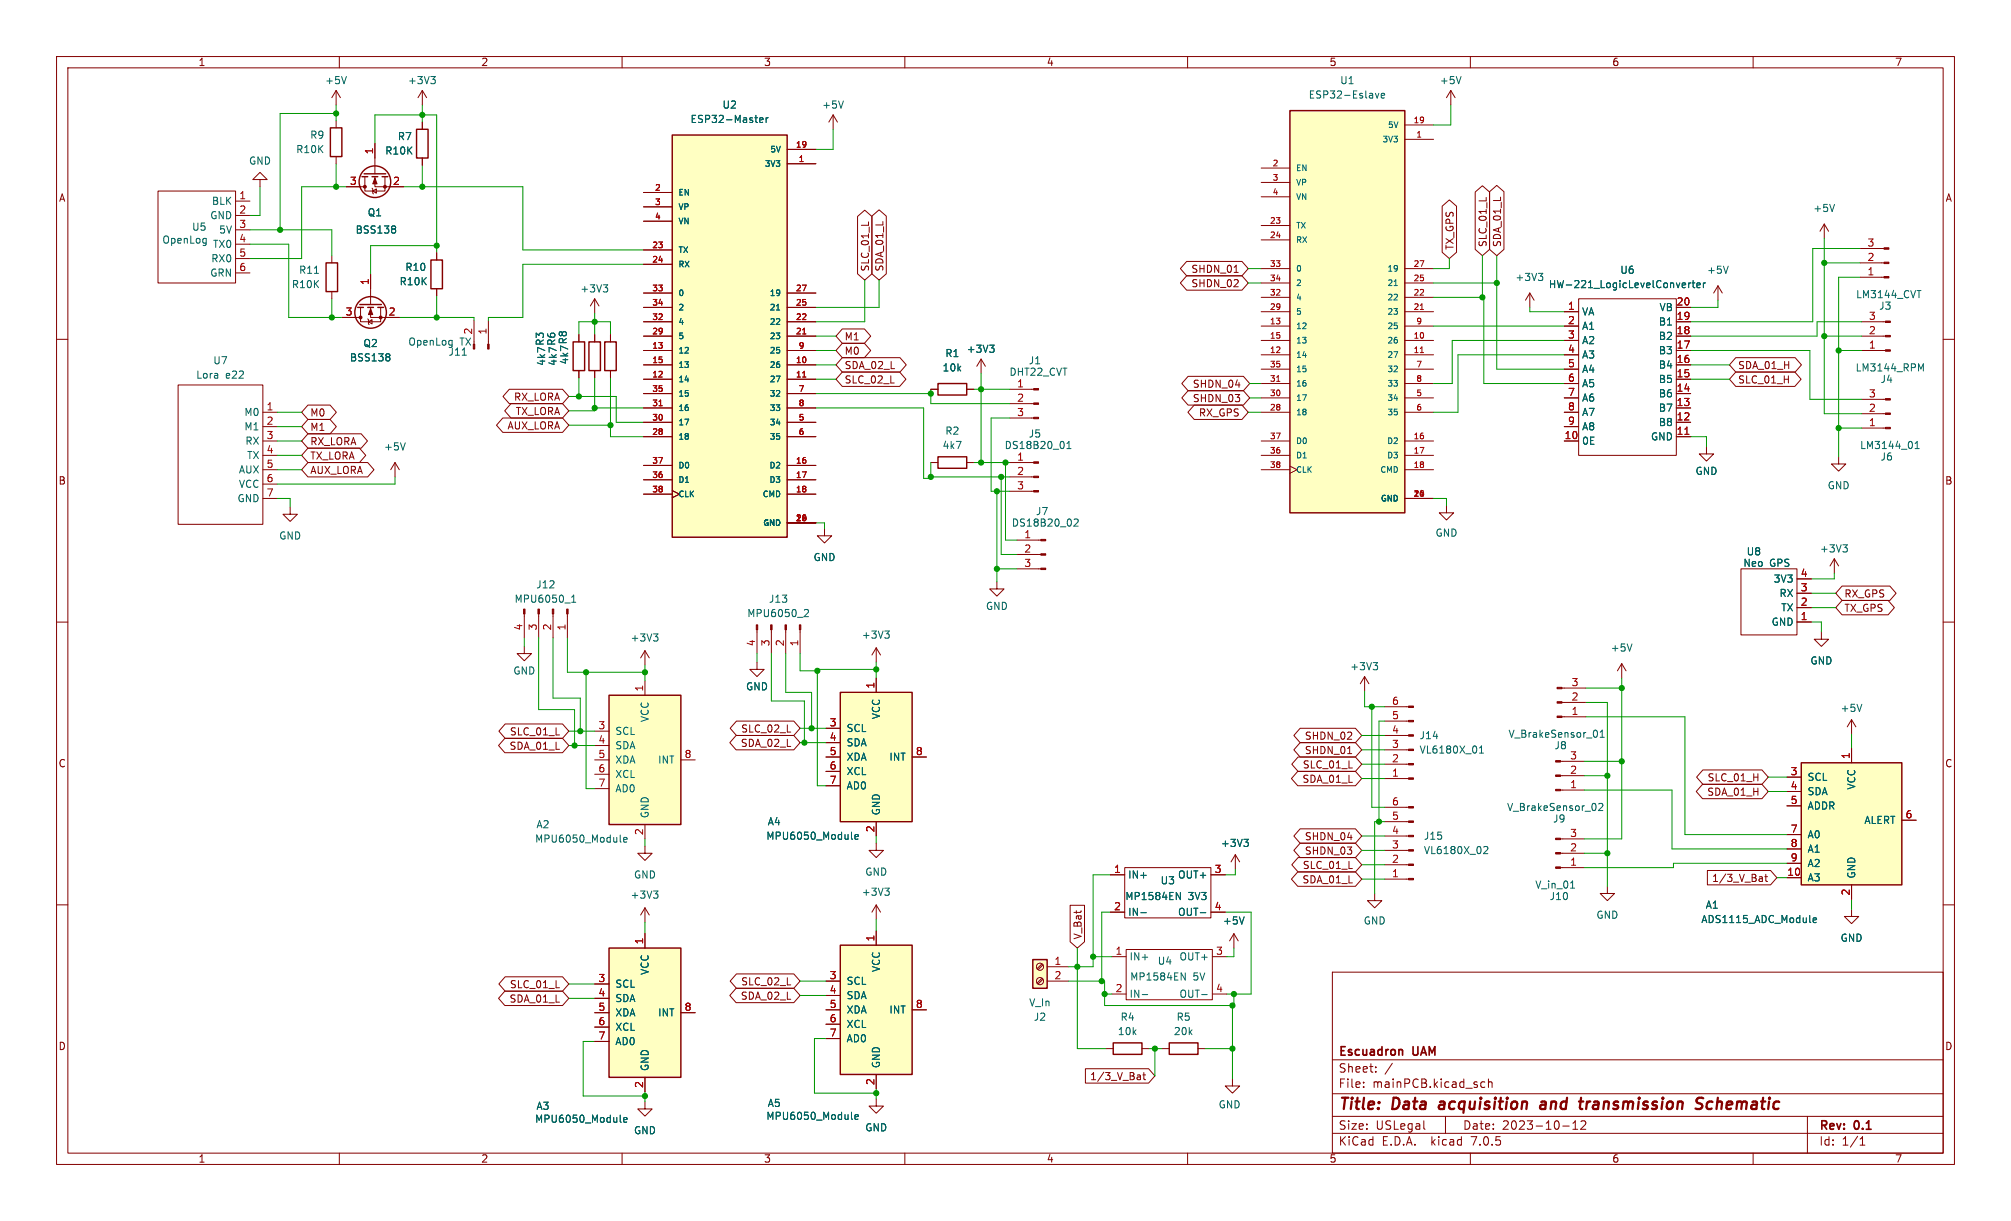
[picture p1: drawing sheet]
<svg xmlns="http://www.w3.org/2000/svg" width="356mm" height="216mm" viewBox="0 0 356 216" stroke-linecap="round" stroke-linejoin="round" font-family="sans-serif">
<g fill="none" stroke="#840000" stroke-width=".18">
<path d="M10 10h335.6v195.9h-335.6zM12 12h331.6v191.9h-331.6zM59.4 16v2.5M59.4 16l.8 1.3M59.4 16l-.7 1.3M60 10v2M74.7 16v2.5M74.7 16l.7 1.3M74.7 16l-.8 1.3M110 10v2M160 10v2M210 10v2"/>
<path d="M256.5 16l-.7 1.3M256.5 16v2.5M256.5 16l.8 1.3M260 10v2M310 10v2M27.9 33.8h13.8v16.2h-13.8zM41.7 35.6h2.5M41.7 38.1h2.5M46 31.8h-1.3l1.3-1.3 1.2 1.3h-1.2v1.2M59.4 21.3v1.3M59.4 27.7v1.3M61.2 33h3.3"/>
<path d="M64.5 31.2v2.6h3.6v-2.6M65.8 33.3l.1 .1v.8l.1 .1M65.9 33.8l.6-.4v.8zM66.3 31.2v1.8h5.1M66.3 25.4v5.3M74.7 21.6v1.3M74.7 27.9v1.3M113.8 34h5.1M113.8 36.6h5.1M113.8 39.1h5.1M139.2 29h5.1M139.2 26.4h5.1"/>
<path d="M147.3 20.3l-.7 1.3M147.3 20.3v2.6M147.3 20.3l.8 1.3M151.6 38.3l1.3-1.1 1.3 1.1v10.1l-1.3 1.1-1.3-1.1zM154.2 38.2l1.2-1.1 1.3 1.1v10.2l-1.3 1.1-1.2-1.1zM223 29.7h5.1M223 39.9h5.1M223 32.3h5.1M223 34.8h5.1M248.4 24.6h5.1M248.4 22.1h5.1M255 36.5l1.3-1.2 1.3 1.2v8.1l-1.3 1.1-1.3-1.1z"/>
<path d="M260.9 34l1.2-1.2 1.3 1.2v10.1l-1.3 1.1-1.2-1.1zM263.4 33.9l1.3-1.1 1.2 1.1v10.2l-1.2 1.1-1.3-1.1zM322.6 39.6l-.8 1.3M322.6 39.6v2.6M322.6 39.6l.7 1.3M10 60h2M41.7 40.6h2.5M41.7 43.2h2.5M41.7 45.7h2.5M41.7 48.3h2.5M58.7 45.2v1.3M58.7 51.6v1.2"/>
<path d="M60.5 56.1h3.3M63.8 54.4v2.5h3.5v-2.5M65 56.4l.2 .1v.8l.1 .1M65.2 56.9l.6-.4v.8zM65.5 54.4v1.7h5.1M65.5 48.5v5.3M77.2 44.7v1.3M77.2 51.1v1.2M83.8 56.6v3.9M86.4 56.6v4.3M102.4 59.2v1.3M105.2 52.8l-.8 1.3"/>
<path d="M105.2 52.8v2.6M105.2 59.2v1.3M105.2 52.8l.7 1.3M107.9 59.2v1.3M113.8 56.9h5.1M113.8 59.4h5.1M113.8 54.4h5.1M113.8 44.2h5.1M113.8 46.7h5.1M113.8 51.8h5.1M139.2 56.9h5.1M139.2 59.4h5.1"/>
<path d="M139.2 54.4h5.1M139.2 51.8h5.1M148.9 58.2h4l1.1 1.2-1.1 1.3h-4l-1.1-1.3zM209.8 46.2h9.8l1.1 1.3-1.1 1.3h-9.8l-1.1-1.3zM209.8 48.8h9.8l1.1 1.2-1.1 1.3h-9.8l-1.1-1.3zM218.2 48.2h.8M223 55.1h5.1M223 57.7h5.1M223 52.6h5.1M223 42.4h5.1M223 50h5.1M223 47.5h5.1"/>
<path d="M248.4 55.1h5.1M248.4 57.7h5.1M248.4 52.6h5.1M248.4 50h5.1M248.4 47.5h5.1M270.5 51.8l-.8 1.3M270.5 51.8v2.6M270.5 51.8l.8 1.3M276.6 55.1h2.5M276.6 57.7h2.5M279.1 52.8h17.3v27.7h-17.3zM296.4 56.9h2.6"/>
<path d="M296.4 59.4h2.6M296.4 54.4h2.6M303.8 50.5l-.8 1.3M303.8 50.5v2.6M303.8 50.5l.7 1.3M328.9 43.9h4.2M328.9 46.5h4.2M328.9 49h4.2M329.2 56.9h4.2M329.2 59.4h4.2M343.6 60h2M31.5 68.1h15v24.6h-15z"/>
<path d="M46.5 78h2.5M46.5 72.9h2.5M46.5 75.4h2.5M54.5 76.7h9.4l1.1 1.3-1.1 1.2h-9.4l-1.2-1.2zM54.5 79.2h9.1l1.1 1.3-1.1 1.3h-9.1l-1.2-1.3zM54.5 71.6h3.9l1.1 1.3-1.1 1.3h-3.9l-1.2-1.3zM54.5 74.2h3.9l1.1 1.2-1.1 1.3h-3.9l-1.2-1.3zM88.9 73.9h10.6l1.1 1.3-1.1 1.3h-10.6l-1.1-1.3zM90.1 68.8h9.4l1.1 1.3-1.1 1.3h-9.4l-1.2-1.3zM90.4 71.4h9.1l1.1 1.2-1.1 1.3h-9.1l-1.2-1.3zM102.4 65.5v1.3M105.2 65.5v1.3"/>
<path d="M107.9 65.5v1.3M113.8 62h5.1M113.8 77.2h5.1M113.8 74.7h5.1M113.8 72.1h5.1M113.8 69.6h5.1M113.8 67.1h5.1M113.8 64.5h5.1M139.2 62h5.1M139.2 77.2h5.1M139.2 74.7h5.1M139.2 72.1h5.1"/>
<path d="M139.2 69.6h5.1M139.2 67.1h5.1M139.2 64.5h5.1M148.9 65.8h10.2l1.1 1.3-1.1 1.2h-10.2l-1.1-1.2zM148.9 63.2h10.2l1.2 1.3-1.2 1.3h-10.2l-1.1-1.3zM148.9 60.7h4l1.1 1.3-1.1 1.2h-4l-1.1-1.2zM164.6 68.8h1.3M170.9 68.8h1.3M173.5 63.5l-.8 1.3M173.5 63.5v2.5M173.5 63.5l.7 1.3M178.6 68.8h4.2"/>
<path d="M178.6 73.9h4.2M178.6 71.4h4.2M210.1 69.1h9.8l1.1 1.3-1.1 1.2h-9.8l-1.1-1.2zM210.1 66.5h9.8l1.1 1.3-1.1 1.3h-9.8l-1.1-1.3zM211.2 71.6h8.4l1.1 1.3-1.1 1.3h-8.4l-1.1-1.3zM223 78h5.1M223 60.2h5.1M223 62.7h5.1M223 65.3h5.1M223 67.8h5.1M223 70.4h5.1M223 72.9h5.1"/>
<path d="M248.4 78h5.1M248.4 60.2h5.1M248.4 62.7h5.1M248.4 65.3h5.1M248.4 67.8h5.1M248.4 70.4h5.1M248.4 72.9h5.1M276.6 78h2.5M276.6 60.2h2.5M276.6 62.7h2.5M276.6 65.3h2.5M276.6 67.8h2.5"/>
<path d="M276.6 70.4h2.5M276.6 72.9h2.5M276.6 75.4h2.5M296.4 62h2.6M296.4 77.2h2.6M296.4 74.7h2.6M296.4 72.1h2.6M296.4 69.6h2.6M296.4 67.1h2.6M296.4 64.5h2.6M301.8 79v1.3h1.2l-1.2 1.2-1.3-1.2h1.3M306.9 65.8h10.5l1.1 1.3-1.1 1.2h-10.5l-1.1-1.2z"/>
<path d="M306.9 63.2h10.5l1.1 1.3-1.1 1.3h-10.5l-1.1-1.3zM329.2 62h4.2M329.2 70.6h4.2M329.2 73.2h4.2M329.2 75.7h4.2M46.5 80.5h2.5M46.5 83.1h2.5M46.5 85.6h2.5M46.5 88.1h2.5M51.3 89.7v1.2h1.3l-1.3 1.3-1.3-1.3h1.3M54.5 81.8h10.5l1.1 1.3-1.1 1.2h-10.5l-1.2-1.2zM69.8 81.8l-.7 1.3"/>
<path d="M69.8 81.8v2.5M69.8 81.8l.8 1.3M113.8 82.3h5.1M113.8 84.8h5.1M113.8 87.4h5.1M118.9 86.7l1.2 .7-1.2 .6M139.2 92.5h5.1M139.2 82.3h5.1M139.2 84.8h5.1M139.2 87.4h5.1M145.8 93.5v1.2h1.3l-1.3 1.3-1.3-1.3h1.3M164.6 81.8h1.3"/>
<path d="M170.9 81.8h1.3M178.6 81.8h4.2M178.6 86.9h4.2M178.6 84.3h4.2M179.8 98h4.2M179.8 95.5h4.2M223 80.5h5.1M223 83.1h5.1M228.1 82.4l1.3 .7-1.3 .6M248.4 80.5h5.1M248.4 83.1h5.1M248.4 88.1h5.1"/>
<path d="M255.8 89.4v1.3h1.2l-1.2 1.2-1.3-1.2h1.3M324.4 98.8l-.8 1.3M324.4 98.8v2.5M324.4 98.8l.7 1.3M325.1 80.8v1.2h1.3l-1.3 1.3-1.3-1.3h1.3M10 110h2M92.7 114.3v1.3h1.3l-1.3 1.2-1.3-1.2h1.3M92.7 108.6v4.2M95.2 108.6v4.2M97.8 108.6v4.2M100.3 108.6v4.2M114 115.1v2.5"/>
<path d="M114 115.1l-.7 1.2M114 115.1l.8 1.2M133.9 117.1v1.3h1.2l-1.2 1.2-1.3-1.2h1.3M133.9 111.4v4.2M136.4 111.4v4.2M138.9 111.4v4.2M141.5 111.4v4.2M154.9 114.6v2.5M154.9 119.9v2.5M154.9 114.6l-.7 1.2M154.9 114.6l.8 1.2M176.3 102.9v1.2h-1.3l1.3 1.3 1.2-1.3h-1.2"/>
<path d="M179.8 100.6h4.2M241.3 119.6l-.8 1.3M241.3 119.6v2.6M241.3 119.6l.8 1.3M286.8 117.3l.7 1.3M286.8 117.3v2.6M286.8 117.3l-.8 1.3M307.8 100.6h10v11.7h-10zM317.8 110h2.5M317.8 107.4h2.5M317.8 104.9h2.5M317.8 102.4h2.5"/>
<path d="M322.1 111.8v1.2h1.2l-1.2 1.3-1.3-1.3h1.3M325.7 106.2h8.2l1.1 1.2-1.1 1.3h-8.2l-1.1-1.3zM325.7 103.6h8.5l1.1 1.3-1.1 1.3h-8.5l-1.1-1.3zM343.6 110h2M89.3 130.6h10.2l1.1 1.2-1.1 1.3h-10.2l-1.1-1.3zM89.3 128h10.2l1.1 1.3-1.1 1.3h-10.2l-1.1-1.3zM105.2 129.3h2.5M105.2 131.8h2.5M105.2 134.4h2.5M105.2 136.9h2.5M105.2 139.4h2.5M114 120.4v2.5"/>
<path d="M120.4 134.4h2.5M130.2 130h10.2l1.1 1.3-1.1 1.3h-10.2l-1.1-1.3zM130.2 127.5h10.2l1.1 1.3-1.1 1.2h-10.2l-1.1-1.2zM146 128.8h2.6M146 131.3h2.6M146 133.9h2.6M146 136.4h2.6M146 138.9h2.6M161.3 133.9h2.5M229.5 136.4h10.2l1.1 1.3-1.1 1.2h-10.2l-1.1-1.2zM229.5 133.9h10.2l1.1 1.2-1.1 1.3h-10.2l-1.1-1.3zM229.9 131.3h9.8l1.1 1.3-1.1 1.3h-9.8l-1.1-1.3z"/>
<path d="M229.9 128.8h9.8l1.1 1.2-1.1 1.3h-9.8l-1.1-1.3zM238.3 133.3h.7M244.9 125h4.2M244.9 127.5h4.2M244.9 130h4.2M244.9 132.6h4.2M244.9 135.1h4.2M244.9 137.7h4.2M275.9 134.6h4.3M275.9 137.2h4.3M275.9 139.7h4.3M276.2 121.7h4.2"/>
<path d="M276.2 124.2h4.2M276.2 126.7h4.2M301.1 138.7h10.5l1.1 1.3-1.1 1.2h-10.5l-1.2-1.2zM301.1 136.1h10.5l1.1 1.3-1.1 1.3h-10.5l-1.1-1.3zM316 137.4h2.5M316 140h2.5M327.4 127.3v2.5M327.4 132.3v2.6M327.4 127.3l-.8 1.2M327.4 127.3l.8 1.2M10 160h2M114 149.6v1.3h1.3l-1.3 1.2-1.2-1.2h1.2"/>
<path d="M114 145.8v2.5M154.9 149.1v1.3h1.3l-1.3 1.2-1.2-1.2h1.2M154.9 145.3v2.5M196.3 154.7h2.6M198.9 153.4h15.2v8.9h-15.2zM214.1 154.7h2.6M218.4 151.1l-.7 1.3M218.4 151.1v2.6M218.4 151.1l.8 1.3M229.5 154.2h10.2l1.1 1.2-1.1 1.3h-10.2l-1.1-1.3zM229.5 151.6h10.2l1.1 1.3-1.1 1.3h-10.2l-1.1-1.3zM229.9 149.1h9.8l1.1 1.3-1.1 1.2h-9.8l-1.1-1.2z"/>
<path d="M229.9 146.6h9.8l1.1 1.2-1.1 1.3h-9.8l-1.1-1.3zM243.1 158v1.3h1.2l-1.2 1.2-1.3-1.2h1.3M244.9 142.7h4.2M244.9 145.3h4.2M244.9 147.8h4.2M244.9 150.4h4.2M244.9 152.9h4.2M244.9 155.4h4.2M275.9 148.3h4.3M275.9 150.9h4.3M275.9 153.4h4.3M284.2 156.7v1.3h-1.2l1.2 1.3 1.3-1.3h-1.3"/>
<path d="M301.9 153.9h11.2l1.1 1.3-1.1 1.3h-11.2zM311.5 155l.1 .2v.7M311.6 155.8l-.1 .1M311.6 155.3l-.1 .1M312.1 155h.4M312.2 154.6v1.1l.3 .2M316 155.2h2.5M316 142.5h2.5M316 147.6h2.5M316 150.1h2.5M316 152.7h2.5M327.4 156.5v2.5"/>
<path d="M336.3 145h2.5M343.6 160h2M89.3 175.3h10.2l1.1 1.2-1.1 1.3h-10.2l-1.1-1.3zM89.3 172.7h10.2l1.1 1.3-1.1 1.3h-10.2l-1.1-1.3zM105.2 174h2.5M105.2 176.5h2.5M105.2 179.1h2.5M114 160.5l-.7 1.3M114 160.5v2.6M114 165.1v2.5M114 160.5l.8 1.3M120.4 179.1h2.5"/>
<path d="M130.2 174.8h10.2l1.1 1.2-1.1 1.3h-10.2l-1.1-1.3zM130.2 172.2h10.2l1.1 1.3-1.1 1.3h-10.2l-1.1-1.3zM146 173.5h2.6M146 176h2.6M146 178.6h2.6M154.9 160v2.6M154.9 164.6v2.5M154.9 160l-.7 1.3M154.9 160l.8 1.3M161.3 178.6h2.5M184.3 173l-.9 .8M184.3 170.4l-.9 .9"/>
<path d="M184.4 173.2l-.8 .8M184.4 170.6l-.8 .9M185.2 170.9h3.8M185.2 173.5h3.8M189.2 160.1h2.6v6.4l-1.3 1.1-1.3-1.1zM196.3 161.3h2.6M196.6 169.2h2.5M196.6 175.8h2.5M199.1 167.9h15.3v8.9h-15.3zM214.1 161.3h2.6M214.4 169.2h2.5M214.4 175.8h2.5"/>
<path d="M218.2 165.1l-.8 1.3M218.2 165.1v2.5M218.2 165.1l.7 1.3M235.6 171.9h108v32h-108zM327.4 160.8v1.3h1.3l-1.3 1.2-1.3-1.2h1.3M105.2 181.6h2.5M105.2 184.2h2.5M114 194.8v1.3h1.3l-1.3 1.3-1.2-1.3h1.2M114 190.5v2.5M146 181.1h2.6M146 183.6h2.6M154.9 194.3v1.3h1.3l-1.3 1.3-1.2-1.3h1.2"/>
<path d="M154.9 190v2.5M191.9 189h11.2l1.1 1.2-1.1 1.3h-11.2zM195.6 185.4h1.2M201.5 190.1l.2 .2v.6M201.7 190.9h-.2M201.7 190.4h-.2M201.9 185.4h1.3M202.1 190.1h.5M202.3 189.6v1.1l.3 .2M205.5 185.4h1.3M211.8 185.4h1.3M217.9 190.8v1.2h1.3l-1.3 1.3-1.2-1.3h1.2"/>
<path d="M235.6 197.4h108M235.6 193.4h108M235.6 187.4h108M241.1 192.1v.2M241.1 191.4v.1M243.3 189.4v.2M243.3 188.7v.1M246.2 188l-1.3 1.9M251.8 199.5l.2 .2M255.6 197.4v3M261.8 192l.3 .3 .5-.1M262.6 191.4l-.5-.1-.3 .3"/>
<path d="M263.2 191.4l.2-.1 .4 .1v.9M263.2 190.8v1.5M276.3 199.1h1.2M278.1 199.7h.9M278.1 198.6l.5-.4v1.5M279.6 198.3l.5-.1 .2 .1 .1 .3-.9 1.1h.9M319.6 197.4v6.5M60 203.9v2M110 203.9v2M160 203.9v2M210 203.9v2M235.6 200.4h108"/>
<path d="M260 203.9v2M310 203.9v2M328.9 202.5h.9M328.9 201.4l.4-.4v1.5"/>
<circle cx="183.9" cy="173.5" r=".63"/>
<circle cx="183.9" cy="170.9" r=".63"/>
</g>
<path d="M272.7 195.3a.4 .4 0 0 0-.4 .4 .4 .4 0 0 0 .3 .4h.4M272.7 194.8l-.2 .1M279.2 194.8h.8M279.6 196.1h.2M301.2 194.2a.85 .85 0 0 0-1.1 .1 .45 .45 0 0 0 .2 .8l.4 .1a.49 .49 0 0 1 .3 .5 .49 .49 0 0 1-.4 .4l-.8-.1" fill="none" stroke="#840000" stroke-width=".4"/>
<path d="M247.9 185.6l.1 1" fill="none" stroke="#840000" stroke-width=".3"/>
<g fill="none" stroke="#006464" stroke-width=".18">
<path d="M61.3 13.5l-.5 1.3M76.2 13.5h.8l-.4 .5M76.7 14l.3 .3v.3l-.3 .2M149.1 17.9l-.4 1.2M243.2 16.5l.3 .8 .3-.8M244.2 16.9l.6-.1v-.2l-.4-.1-.2 .2 .1 .6h.5M258.4 13.5l-.5 1.3M134.3 21.2l.6-.1v-.2l-.4-.1-.2 .2 .1 .6h.5M135.5 20.8v.9M135.8 20.8l-.3 .3M324.4 36.1l-.4 1.3M36.3 42.2h.2"/>
<path d="M36.5 42.2l-.1 1.1M36.5 42.9l-.2 .1M69.8 40l.2 .2-.2 .2M69.8 40.6l.2 .1-.2 .5M106.7 50.4h.8l-.5 .4M107.2 50.8l.3 .3v.3l-.3 .2M137.3 54.8h.6M246.5 50.5h.6M272 48.3h.8l-.4 .5M272.6 48.8l.2 .3v.3l-.2 .2M298.6 50v.9M299 50l-.4 .3"/>
<path d="M299.2 50h.5M299.4 49.6v1.1l.3 .2M300.1 50.4l.6-.1-.1-.2-.4-.1-.1 .2v.6h.5M301.2 50v.9M301.6 50l-.4 .3M305.6 47.1l-.4 1.2M339 51.4h.7M68.8 62.6l.1 .2-.1 .2M68.8 63.2l.1 .1-.1 .5M71.7 78.3l-.5 1.3M79.8 60.2h.1M79.9 60.2v1"/>
<path d="M79.9 61h-.1M81.7 62.8h.8M175 61h.8l-.4 .5M175.5 61.5l.3 .3v.3l-.3 .2M188.7 79.3h.7M188.7 78.4l.3-.4v1.3M338.6 79.3h.8M338.6 78.4l.4-.4v1.3M339.7 65.2l.4-.9v1.3M189.9 91.9l.5-.1 .3 .3-.8 .9h.8M325.9 96.3h.8l-.5 .5M326.4 96.8l.3 .3v.3l-.3 .2"/>
<path d="M101.1 106.5h.7M101.1 105.6l.3-.4v1.3M115.6 112.1h.7l-.4 .5M116.1 112.6l.2 .2v.3l-.2 .3M142.4 107.8h.4l.2 .3-.8 .9h.8M156.5 111.6h.7l-.4 .5M157 112.1l.2 .2v.3l-.2 .2M242.8 117.2h.8l-.4 .4M243.4 117.6l.2 .3v.3l-.2 .2M288.6 113.9l-.4 1.2M261.6 133.2h.7M261.6 132.3l.4-.4v1.3"/>
<path d="M282.3 129.2l.2 .4-.2 .7M283 130.4h.7M283 129.5l.3-.4v1.3M329.2 124.5l-.4 1.3M109.7 148.9h.2M110.3 148.5l.6-.1-.1-.3h-.3l-.2 .2v.6h.5M115.6 157.6h.7l-.4 .4M116.1 158l.2 .3v.3l-.2 .2M150.6 148.3l.1 .1M151.2 148l.6-.1-.1-.3h-.3l-.2 .1v.6h.5M156.5 157h.7l-.4 .5M157 157.5l.2 .3v.3l-.2 .2"/>
<path d="M208 157.8l.7 1.3v-1.3M220 148.4h.7l-.4 .5M220.5 148.9l.2 .2v.3l-.2 .3M262.4 149.7h.5l.2 .3-.8 .9h.8M277.7 157h.7M282.7 142.2l.5-.1 .2 .3-.8 .9h.8M201.7 161.4h1M202 175.9h.9M208.9 172l.7 1.3v-1.3M212.2 161.4h1M212.5 175.9h1M220 162.1l-.4 1.3"/>
<path d="M320.6 162.7l.6-.1v-.2l-.4-.1-.2 .2 .1 .6h.5M109.7 198.4h.2M110.3 198l.6-.1-.1-.2-.3-.1-.2 .2v.6h.5M150.6 197.9h.1M151.2 197.5l.6-.1-.1-.2-.3-.1-.2 .2v.6h.5"/>
</g>
<g fill="#840000" stroke="#840000" stroke-width=".18">
<path d="M333.4 56.8h.9v.2h-.9z"/>
<path d="M333.4 59.3h.9v.3h-.9z"/>
<path d="M333.4 61.8h.9v.3h-.9z"/>
<path d="M66.3 31.5l.4 1h-.8z"/>
<path d="M65.5 54.6l.4 1h-.7z"/>
<path d="M86.2 60.9h.3v.8h-.3z"/>
<path d="M133.7 110.5h.3v.9h-.3z"/>
<path d="M136.3 110.5h.2v.9h-.2z"/>
<path d="M138.8 110.5h.3v.9h-.3z"/>
<path d="M141.4 110.5h.2v.9h-.2z"/>
<path d="M333.4 70.5h.9v.2h-.9z"/>
<path d="M333.4 73h.9v.3h-.9z"/>
<path d="M333.4 75.6h.9v.2h-.9z"/>
<path d="M184 100.5h.9v.2h-.9z"/>
<path d="M184 97.9h.9v.3h-.9z"/>
<path d="M184 95.4h.9v.2h-.9z"/>
<path d="M333.1 43.8h.9v.3h-.9z"/>
<path d="M333.1 46.4h.9v.2h-.9z"/>
<path d="M333.1 48.9h.9v.2h-.9z"/>
<path d="M182.8 73.8h.8v.2h-.8z"/>
<path d="M182.8 71.2h.8v.3h-.8z"/>
<path d="M182.8 68.7h.8v.3h-.8z"/>
<path d="M182.8 86.7h.8v.3h-.8z"/>
<path d="M182.8 84.2h.8v.3h-.8z"/>
<path d="M182.8 81.7h.8v.2h-.8z"/>
<path d="M92.6 107.7h.2v.9h-.2z"/>
<path d="M95.1 107.7h.3v.9h-.3z"/>
<path d="M97.7 107.7h.2v.9h-.2z"/>
<path d="M100.2 107.7h.3v.9h-.3z"/>
<path d="M249.1 142.6h.8v.3h-.8z"/>
<path d="M249.1 145.2h.8v.2h-.8z"/>
<path d="M249.1 147.7h.8v.3h-.8z"/>
<path d="M249.1 150.2h.8v.3h-.8z"/>
<path d="M249.1 152.8h.8v.2h-.8z"/>
<path d="M249.1 155.3h.8v.3h-.8z"/>
<path d="M275.1 148.2h.8v.3h-.8z"/>
<path d="M275.1 150.7h.8v.3h-.8z"/>
<path d="M275.1 153.3h.8v.2h-.8z"/>
<path d="M249.1 124.8h.8v.3h-.8z"/>
<path d="M249.1 127.4h.8v.2h-.8z"/>
<path d="M249.1 129.9h.8v.3h-.8z"/>
<path d="M249.1 132.5h.8v.2h-.8z"/>
<path d="M249.1 135h.8v.3h-.8z"/>
<path d="M249.1 137.5h.8v.3h-.8z"/>
<path d="M275.3 121.5h.9v.3h-.9z"/>
<path d="M275.3 124.1h.9v.2h-.9z"/>
<path d="M275.3 126.6h.9v.3h-.9z"/>
<path d="M275.1 134.5h.8v.2h-.8z"/>
<path d="M275.1 137h.8v.3h-.8z"/>
<path d="M275.1 139.6h.8v.2h-.8z"/>
<circle cx="68.1" cy="33" r=".25"/>
<circle cx="64.5" cy="33" r=".25"/>
<circle cx="67.3" cy="56.1" r=".25"/>
<circle cx="63.8" cy="56.1" r=".25"/>
</g>
<g fill="none" stroke="#840000" stroke-width=".25">
<path d="M228.1 19.6h20.3v71.1h-20.3zM58.4 22.6h2.1v5.1h-2.1zM64 31.2h1M64.4 30.7h3.8M65.8 31.2h1M67.6 31.2h1M73.7 22.9h2v5h-2zM118.9 23.9h20.3v71.1h-20.3zM57.7 46.5h2v5.1h-2zM63.2 54.4h1.1M63.6 53.8h3.8M65 54.4h1"/>
<path d="M66.8 54.4h1M76.2 46h2v5.1h-2zM101.3 60.5h2.1v5h-2.1zM104.1 60.5h2.1v5h-2.1zM106.9 60.5h2.1v5h-2.1zM165.9 67.8h5v2.1h-5zM165.9 80.8h5v2h-5zM107.7 122.9h12.7v22.9h-12.7zM148.6 122.4h12.7v22.9h-12.7zM318.5 134.9h17.8v21.6h-17.8zM107.7 167.6h12.7v22.9h-12.7zM148.6 167.1h12.7v22.9h-12.7z"/>
<path d="M182.6 169.7h2.6v5.1h-2.6zM196.8 184.4h5.1v2h-5.1zM206.8 184.4h5v2h-5z"/>
<circle cx="66.3" cy="32.1" r="2.79"/>
<circle cx="65.5" cy="55.2" r="2.79"/>
</g>
<g fill="#ffffc2" stroke="#ffffc2" stroke-width=".18">
<path d="M182.6 169.7h2.6v5.1h-2.6z"/>
<path d="M148.6 167.1h12.7v22.9h-12.7z"/>
<path d="M107.7 167.6h12.7v22.9h-12.7z"/>
<path d="M118.9 23.9h20.3v71.1h-20.3z"/>
<path d="M107.7 122.9h12.7v22.9h-12.7z"/>
<path d="M148.6 122.4h12.7v22.9h-12.7z"/>
<path d="M228.1 19.6h20.3v71.1h-20.3z"/>
<path d="M318.5 134.9h17.8v21.6h-17.8z"/>
</g>
<path d="M141.9 59h.6M251.1 54.7h.6M116.5 71.7h.6M141.9 66.7h.6M225.7 67.4h.6M251.1 62.4h.6M297.9 76.8h.8" fill="none" stroke="#a90000" stroke-width=".18"/>
<g fill="none" stroke="#009600" stroke-width=".18">
<path d="M59.4 18.5v2.8M74.7 18.5v3.1M256.5 18.5v3.6h-3M46 33v5.1h-1.8M59.4 20.1h-9.9v20.5M59.4 29v4M61.2 33h-7.9v12.7h-9.1M66.3 25.4v-5.1h10.9v24.4M71.4 33h21.1v11.2h21.3M74.7 29.2v3.8M147.3 22.9v3.5h-3M44.2 40.6h14.5v4.6"/>
<path d="M44.2 43.2h6.9v12.9h9.4M58.7 52.8v3.3M70.6 56.1h13.2v.5M77.2 43.4h-11.7v5.1M77.2 52.3v3.8M102.4 59.2v-2.3h5.5v2.3M105.2 55.4v3.8M113.8 46.7h-21.3v9.4h-6.1v.5M144.3 59.4h3.5M152.9 49.5v7.4h-8.6M155.4 49.5v4.9h-11.1M220.7 50h2.3"/>
<path d="M220.7 47.5h2.3M253.5 52.6h8.9v15.2h14.2M253.5 50h11.2M253.5 57.7h23.1M256.3 45.7v1.8h-2.8M262.1 45.2v7.4M264.7 45.2v20.1h11.9M270.5 54.4v.7h6.1M303.8 53.1v1.3h-4.8M322.6 59.4h6.6M322.6 42.2v31h6.6M322.6 46.5h6.3"/>
<path d="M328.9 43.9h-8.4v13h-21.5M328.9 49h-3.8v31.8M329.2 56.9h-7.9v2.5h-22.3M49 72.9h4.3M49 78h4.3M49 75.4h4.3M100.6 70.1h8.4v4.6h4.8M100.6 75.2h7.3M102.4 66.8v3.3M105.2 66.8v5.8h-4.6M105.2 72.1h8.6M107.9 66.8v10.4h5.9"/>
<path d="M144.3 62h3.5M144.3 67.1h3.5M144.3 64.5h3.5M144.3 72.1h19v12.5h1.3v-2.8M144.3 69.6h20.3M164.6 68.8v2.6h14M172.2 68.8h6.4M173.5 66v15.8M178.6 73.9h-3.3v13h3.3M220.7 72.9h2.3M221 67.8h2M221 70.4h2"/>
<path d="M276.6 62.7h-18.8v10.2h-4.3M276.6 60.2h-19.8v7.6h-3.3M299 62h21v8.6h9.2M299 67.1h6.8M299 77.2h2.8v1.8M299 64.5h6.8M325.1 62h4.1M325.1 75.7h4.1M49 88.1h2.3v1.6M49 83.1h4.3M49 80.5h4.3M69.8 84.3v1.3h-20.8"/>
<path d="M144.3 92.5h1.5v1M164.6 84.3h14M172.2 81.8h6.4M176.3 86.9v16M177 84.3v13.7h2.8M177.8 81.8v13.7h2M253.5 88.1h2.3v1.3M92.7 112.8v1.5M95.2 112.8v12.7h6.4v6.3M97.8 112.8v10.6h4.8v5.9M100.3 112.8v6.1h13.7M103.6 118.9v20.5h1.6"/>
<path d="M114 117.6v2.8M133.9 115.6v1.5M136.4 115.6v8.4h5.8v7.3M138.9 115.6v6.8h4.6v6.4M141.5 115.6v3h3M154.9 117.1v2.8M154.9 118.4h-10.4v20.5h1.5M176.3 100.6h3.5M286.8 119.9v28.4h-6.6M320.3 107.4h4.3M320.3 110h1.8v1.8M320.3 104.9h4.3"/>
<path d="M324.4 101.3v1.1h-4.1M100.6 131.8h4.6M100.6 129.3h4.6M141.5 128.8h4.5M141.5 131.3h4.5M240.8 135.1h4.1M240.8 137.7h4.1M240.8 132.6h4.1M240.8 130h4.1M241.3 122.2v2.8h3.6M242.6 125v17.7h2.3M244.9 127.5h-1.1v17.8"/>
<path d="M280.2 137.2h4M280.2 139.7h15.5v10.4h20.3M280.2 134.6h6.6M280.4 124.2h3.8v32.5M280.4 126.7h17.5v20.9h18.1M280.4 121.7h6.4M312.7 137.4h3.3M312.7 140h3.3M327.4 129.8v2.5M114 148.3v1.3M154.9 147.8v1.3M196.3 154.7h-3v16.2h-4.3"/>
<path d="M218.4 153.7v1h-1.7M240.8 155.4h4.1M240.8 150.4h4.1M240.8 152.9h4.1M240.8 147.8h4.1M244.9 145.3h-1.8v12.7M280.2 150.9h4M314.2 155.2h1.8M316 152.7h-20.1v.7h-15.7M327.4 159v1.8M100.6 176.5h4.6M100.6 174h4.6"/>
<path d="M114 163.1v2M141.5 173.5h4.5M141.5 176h4.5M154.9 162.6v2M189 173.5h6.3v4.3h22.9v-2M190.5 167.6v17.8h5.1M193.3 169.2h3.3M195.3 175.8h1.3M196.3 161.3h-1.5v12.2M216.7 161.3h4.5v14.5h-4.3M217.9 177.8v13M218.2 167.6v1.6h-1.3"/>
<path d="M105.2 184.2h-2.1v9.6h10.9M114 193v1.8M146 183.6h-2v9.7h10.9M154.9 192.5v1.8M203.2 185.4h2.3M204.2 185.4v4.8M213.1 185.4h4.8"/>
</g>
<g fill="#009600" stroke="#009600" stroke-width=".18">
<circle cx="194.8" cy="173.5" r=".46"/>
<circle cx="195.3" cy="175.8" r=".46"/>
<circle cx="193.3" cy="169.2" r=".46"/>
<circle cx="154.9" cy="193.3" r=".46"/>
<circle cx="190.5" cy="170.9" r=".46"/>
<circle cx="204.2" cy="185.4" r=".46"/>
<circle cx="176.3" cy="86.9" r=".46"/>
<circle cx="164.6" cy="84.3" r=".46"/>
<circle cx="173.5" cy="81.8" r=".46"/>
<circle cx="177" cy="84.3" r=".46"/>
<circle cx="177.8" cy="81.8" r=".46"/>
<circle cx="176.3" cy="100.6" r=".46"/>
<circle cx="142.2" cy="131.3" r=".46"/>
<circle cx="143.5" cy="128.8" r=".46"/>
<circle cx="144.5" cy="118.6" r=".46"/>
<circle cx="154.9" cy="118.4" r=".46"/>
<circle cx="114" cy="193.8" r=".46"/>
<circle cx="101.6" cy="131.8" r=".46"/>
<circle cx="218.2" cy="175.8" r=".46"/>
<circle cx="217.9" cy="177.8" r=".46"/>
<circle cx="217.9" cy="185.4" r=".46"/>
<circle cx="284.2" cy="150.9" r=".46"/>
<circle cx="284.2" cy="137.2" r=".46"/>
<circle cx="286.8" cy="134.6" r=".46"/>
<circle cx="322.6" cy="46.5" r=".46"/>
<circle cx="322.6" cy="59.4" r=".46"/>
<circle cx="325.1" cy="62" r=".46"/>
<circle cx="325.1" cy="75.7" r=".46"/>
<circle cx="262.1" cy="52.6" r=".46"/>
<circle cx="264.7" cy="50" r=".46"/>
<circle cx="243.8" cy="145.3" r=".46"/>
<circle cx="242.6" cy="125" r=".46"/>
<circle cx="286.8" cy="121.7" r=".46"/>
<circle cx="49.5" cy="40.6" r=".46"/>
<circle cx="74.7" cy="33" r=".46"/>
<circle cx="77.2" cy="43.4" r=".46"/>
<circle cx="59.4" cy="33" r=".46"/>
<circle cx="59.4" cy="20.1" r=".46"/>
<circle cx="74.7" cy="20.3" r=".46"/>
<circle cx="105.2" cy="56.9" r=".46"/>
<circle cx="105.2" cy="72.1" r=".46"/>
<circle cx="102.4" cy="70.1" r=".46"/>
<circle cx="58.7" cy="56.1" r=".46"/>
<circle cx="77.2" cy="56.1" r=".46"/>
<circle cx="173.5" cy="68.8" r=".46"/>
<circle cx="164.6" cy="69.6" r=".46"/>
<circle cx="102.6" cy="129.3" r=".46"/>
<circle cx="103.6" cy="118.9" r=".46"/>
<circle cx="114" cy="118.9" r=".46"/>
<circle cx="107.9" cy="75.2" r=".46"/>
</g>
<g font-size="2.8" fill="#840000">
<text x="236.6" y="196.7">Title:</text>
<text x="246.1" y="196.7">Data</text>
<text x="254.9" y="196.7">acquisition</text>
<text x="273.4" y="196.7">and</text>
<text x="281" y="196.7">transmission</text>
<text x="302.2" y="196.7">Schematic</text>
</g>
<g font-size="2.1" fill="#840000">
<text x="236.6" y="189.8">Sheet:</text>
<text x="236.6" y="187">Escuadron</text>
<text x="249.8" y="187">UAM</text>
<text x="236.6" y="192.5">File:</text>
<text x="242.6" y="192.5">mainPCB.kicad_sch</text>
<text x="236.6" y="202.7">KiCad</text>
<text x="236.6" y="199.9">Size:</text>
<text x="243.2" y="199.9">USLegal</text>
<text x="244.3" y="202.7">E.D.A.</text>
<text x="253" y="202.7">kicad</text>
<text x="258.6" y="199.9">Date:</text>
<text x="260.1" y="202.7">7.0.5</text>
<text x="265.5" y="199.9">2023-10-12</text>
<text x="321.6" y="200.1">Rev:</text>
<text x="321.6" y="202.7">Id:</text>
<text x="325.6" y="202.7">1/1</text>
<text x="327.8" y="200.1">0.1</text>
</g>
<g font-size="1.8" fill="#840000">
<text x="35" y="11.8">1</text>
<text x="85" y="11.8">2</text>
<text x="135" y="11.8">3</text>
<text x="185" y="11.8">4</text>
<text x="235" y="11.8">5</text>
<text x="285" y="11.8">6</text>
<text x="335" y="11.8">7</text>
<text x="10.4" y="35.8">A</text>
<text x="344" y="35.8">A</text>
<text x="257.2" y="44.3" transform="rotate(-90 257.2 44.3)">TX_GPS</text>
<text x="263" y="43.8" transform="rotate(-90 263 43.8)">SLC_01_L</text>
<text x="265.6" y="43.8" transform="rotate(-90 265.6 43.8)">SDA_01_L</text>
<text x="153.8" y="48.1" transform="rotate(-90 153.8 48.1)">SLC_01_L</text>
<text x="156.4" y="48.1" transform="rotate(-90 156.4 48.1)">SDA_01_L</text>
<text x="210.6" y="48.4">SHDN_01</text>
<text x="210.6" y="51">SHDN_02</text>
<text x="149.3" y="60.4">M1</text>
<text x="149.3" y="65.4">SDA_02_L</text>
<text x="149.3" y="62.9">M0</text>
<text x="307.2" y="65.4">SDA_01_H</text>
<text x="90.9" y="71">RX_LORA</text>
<text x="149.3" y="68">SLC_02_L</text>
<text x="210.9" y="71.3">SHDN_03</text>
<text x="210.9" y="68.7">SHDN_04</text>
<text x="307.2" y="68">SLC_01_H</text>
<text x="54.8" y="73.8">M0</text>
<text x="54.8" y="76.4">M1</text>
<text x="89.7" y="76.1">AUX_LORA</text>
<text x="91.2" y="73.6">TX_LORA</text>
<text x="212" y="73.8">RX_GPS</text>
<text x="54.8" y="84">AUX_LORA</text>
<text x="54.8" y="78.9">RX_LORA</text>
<text x="54.8" y="81.4">TX_LORA</text>
<text x="10.3" y="85.8">B</text>
<text x="343.9" y="85.8">B</text>
<text x="326" y="105.8">RX_GPS</text>
<text x="326" y="108.4">TX_GPS</text>
<text x="90.1" y="130.2">SLC_01_L</text>
<text x="131" y="129.7">SLC_02_L</text>
<text x="230.7" y="131">SHDN_02</text>
<text x="10.3" y="135.8">C</text>
<text x="90.1" y="132.7">SDA_01_L</text>
<text x="131" y="132.2">SDA_02_L</text>
<text x="230.3" y="136">SLC_01_L</text>
<text x="230.7" y="133.5">SHDN_01</text>
<text x="343.9" y="135.8">C</text>
<text x="230.3" y="138.6">SDA_01_L</text>
<text x="301.9" y="140.9">SDA_01_H</text>
<text x="301.9" y="138.3">SLC_01_H</text>
<text x="230.7" y="148.7">SHDN_04</text>
<text x="230.3" y="153.8">SLC_01_L</text>
<text x="230.7" y="151.3">SHDN_03</text>
<text x="230.3" y="156.4">SDA_01_L</text>
<text x="302.7" y="156.1">1/3_V_Bat</text>
<text x="191.4" y="166.2" transform="rotate(-90 191.4 166.2)">V_Bat</text>
<text x="90.1" y="177.4">SDA_01_L</text>
<text x="90.1" y="174.9">SLC_01_L</text>
<text x="131" y="176.9">SDA_02_L</text>
<text x="131" y="174.4">SLC_02_L</text>
<text x="10.3" y="185.8">D</text>
<text x="343.9" y="185.8">D</text>
<text x="192.7" y="191.2">1/3_V_Bat</text>
<text x="35" y="205.7">1</text>
<text x="85" y="205.7">2</text>
<text x="135" y="205.7">3</text>
<text x="185" y="205.7">4</text>
<text x="235" y="205.7">5</text>
<text x="285" y="205.7">6</text>
<text x="335" y="205.7">7</text>
</g>
<g font-size="1.8" fill="#006464">
<text x="57.4" y="15">+5V</text>
<text x="72.1" y="15">+3V3</text>
<text x="231.4" y="17.6">ESP32-Eslave</text>
<text x="236.9" y="15">U1</text>
<text x="254.5" y="15">+5V</text>
<text x="122" y="21.9">ESP32-Master</text>
<text x="127.7" y="19.4">U2</text>
<text x="145.3" y="19.4">+5V</text>
<text x="44" y="29.3">GND</text>
<text x="52.3" y="27.2">R10K</text>
<text x="54.8" y="24.7">R9</text>
<text x="68.1" y="27.5">R10K</text>
<text x="70.3" y="25">R7</text>
<text x="33.9" y="41">U5</text>
<text x="37.2" y="38.9">GND</text>
<text x="37.5" y="36.4">BLK</text>
<text x="38.7" y="41.5">5V</text>
<text x="62.8" y="41.5">BSS138</text>
<text x="65" y="38.4">Q1</text>
<text x="320.6" y="37.7">+5V</text>
<text x="28.7" y="43.2">OpenLog</text>
<text x="37.3" y="46.5">RX0</text>
<text x="37.6" y="44">TX0</text>
<text x="37.2" y="49.1">GRN</text>
<text x="51.5" y="51.1">R10K</text>
<text x="52.8" y="48.6">R11</text>
<text x="70.6" y="50.6">R10K</text>
<text x="71.6" y="48.1">R10</text>
<text x="102.6" y="51.9">+3V3</text>
<text x="267.9" y="49.8">+3V3</text>
<text x="273.8" y="51.1">HW-221_LogicLevelConverter</text>
<text x="286.4" y="48.6">U6</text>
<text x="301.8" y="48.6">+5V</text>
<text x="328.1" y="52.9">LM3144_CVT</text>
<text x="279.7" y="55.9">VA</text>
<text x="279.7" y="58.5">A1</text>
<text x="293.3" y="57.7">B1</text>
<text x="293.4" y="55.2">VB</text>
<text x="332.2" y="54.9">J3</text>
<text x="37.7" y="64.6">U7</text>
<text x="61.8" y="64.1">BSS138</text>
<text x="64.2" y="61.5">Q2</text>
<text x="72.1" y="61.3">OpenLog</text>
<text x="79.3" y="63.1">J11</text>
<text x="81.3" y="61.3">TX</text>
<text x="96.6" y="64.8" transform="rotate(-90 96.6 64.8)">4k7 R3</text>
<text x="98.6" y="64.8" transform="rotate(-90 98.6 64.8)">4k7 R6</text>
<text x="100.6" y="64.5" transform="rotate(-90 100.6 64.5)">4k7 R8</text>
<text x="166.6" y="65.8">10k</text>
<text x="167.1" y="63.3">R1</text>
<text x="170.9" y="62.5">+3V3</text>
<text x="181.9" y="64.6">J1</text>
<text x="279.7" y="61">A2</text>
<text x="279.7" y="63.6">A3</text>
<text x="293.3" y="65.3">B4</text>
<text x="293.3" y="62.8">B3</text>
<text x="293.3" y="60.3">B2</text>
<text x="328.1" y="65.8">LM3144_RPM</text>
<text x="34.6" y="67.1">Lora</text>
<text x="39.8" y="67.1">e22</text>
<text x="178.4" y="66.6">DHT22_CVT</text>
<text x="279.7" y="66.1">A4</text>
<text x="279.7" y="68.6">A5</text>
<text x="279.7" y="71.2">A6</text>
<text x="293.3" y="70.4">B6</text>
<text x="293.3" y="67.9">B5</text>
<text x="332.5" y="67.9">J4</text>
<text x="43.2" y="73.7">M0</text>
<text x="43.2" y="76.3">M1</text>
<text x="167.1" y="77">R2</text>
<text x="181.9" y="77.5">J5</text>
<text x="279.7" y="73.7">A7</text>
<text x="279.7" y="76.3">A8</text>
<text x="293.3" y="75.5">B8</text>
<text x="293.3" y="73">B7</text>
<text x="42.2" y="83.9">AUX</text>
<text x="43.4" y="78.8">RX</text>
<text x="43.7" y="81.3">TX</text>
<text x="67.9" y="79.8">+5V</text>
<text x="166.6" y="79.6">4k7</text>
<text x="177.6" y="79.6">DS18B20_01</text>
<text x="279.7" y="78.8">0E</text>
<text x="291.9" y="78">GND</text>
<text x="328.8" y="79.6">LM3144_01</text>
<text x="332.5" y="81.6">J6</text>
<text x="42" y="89">GND</text>
<text x="42.2" y="86.4">VCC</text>
<text x="299.8" y="84.1">GND</text>
<text x="323.1" y="86.7">GND</text>
<text x="49.3" y="95.6">GND</text>
<text x="178.9" y="93.3">DS18B20_02</text>
<text x="183.1" y="91.2">J7</text>
<text x="253.8" y="95.1">GND</text>
<text x="143.8" y="99.4">GND</text>
<text x="308.2" y="100.4">Neo</text>
<text x="308.8" y="98.4">U8</text>
<text x="312.9" y="100.4">GPS</text>
<text x="321.8" y="97.9">+3V3</text>
<text x="90.9" y="106.7">MPU6050_1</text>
<text x="94.8" y="104.2">J12</text>
<text x="135.9" y="106.7">J13</text>
<text x="313.6" y="103.2">3V3</text>
<text x="314.6" y="105.7">RX</text>
<text x="111.4" y="113.6">+3V3</text>
<text x="132.1" y="109.3">MPU6050_2</text>
<text x="152.3" y="113.1">+3V3</text>
<text x="174.3" y="108">GND</text>
<text x="313.2" y="110.8">GND</text>
<text x="314.9" y="108.3">TX</text>
<text x="90.7" y="119.4">GND</text>
<text x="238.7" y="118.7">+3V3</text>
<text x="284.8" y="115.4">+5V</text>
<text x="320.1" y="117.7">GND</text>
<text x="131.9" y="122.2">GND</text>
<text x="108.7" y="130.1">SCL</text>
<text x="114.9" y="127.7" transform="rotate(-90 114.9 127.7)">VCC</text>
<text x="149.6" y="129.6">SCL</text>
<text x="155.8" y="127.2" transform="rotate(-90 155.8 127.2)">VCC</text>
<text x="251" y="130.9">J14</text>
<text x="266.7" y="130.6">V_BrakeSensor_01</text>
<text x="325.4" y="126">+5V</text>
<text x="108.7" y="132.7">SDA</text>
<text x="108.7" y="135.2">XDA</text>
<text x="108.7" y="137.7">XCL</text>
<text x="116.4" y="135.2">INT</text>
<text x="149.6" y="132.1">SDA</text>
<text x="149.6" y="134.7">XDA</text>
<text x="149.6" y="137.2">XCL</text>
<text x="157.2" y="134.7">INT</text>
<text x="251" y="133.4">VL6180X_01</text>
<text x="274.8" y="132.7">J8</text>
<text x="108.7" y="140.3">AD0</text>
<text x="149.6" y="139.8">AD0</text>
<text x="266.4" y="143.6">V_BrakeSensor_02</text>
<text x="319.5" y="138.2">SCL</text>
<text x="319.5" y="140.8">SDA</text>
<text x="319.5" y="143.3">ADDR</text>
<text x="328.2" y="139.6" transform="rotate(-90 328.2 139.6)">VCC</text>
<text x="94.6" y="149.2">MPU6050_Module</text>
<text x="94.8" y="146.6">A2</text>
<text x="114.9" y="144.8" transform="rotate(-90 114.9 144.8)">GND</text>
<text x="135.4" y="148.7">MPU6050_Module</text>
<text x="135.7" y="146.1">A4</text>
<text x="155.8" y="144.3" transform="rotate(-90 155.8 144.3)">GND</text>
<text x="215.8" y="149.9">+3V3</text>
<text x="251.7" y="148.7">J15</text>
<text x="274.6" y="145.6">J9</text>
<text x="319.5" y="148.4">A0</text>
<text x="329.6" y="145.9">ALERT</text>
<text x="112" y="155.5">GND</text>
<text x="152.9" y="155">GND</text>
<text x="199.4" y="155.5">IN+</text>
<text x="208.3" y="155.5">OUT+</text>
<text x="251.7" y="151.2">VL6180X_02</text>
<text x="319.5" y="150.9">A1</text>
<text x="319.5" y="153.5">A2</text>
<text x="328.2" y="155.4" transform="rotate(-90 328.2 155.4)">GND</text>
<text x="111.4" y="159.1">+3V3</text>
<text x="152.3" y="158.6">+3V3</text>
<text x="198.9" y="159.3">MP1584EN</text>
<text x="205.2" y="156.5">U3</text>
<text x="210.1" y="159.3">3V3</text>
<text x="271.4" y="157.3">V_in_01</text>
<text x="274" y="159.3">J10</text>
<text x="301.6" y="160.8">A1</text>
<text x="319.5" y="156">A3</text>
<text x="199.4" y="162.1">IN-</text>
<text x="208.3" y="162.1">OUT-</text>
<text x="216.2" y="163.6">+5V</text>
<text x="241.1" y="163.6">GND</text>
<text x="282.2" y="162.6">GND</text>
<text x="300.8" y="163.4">ADS1115_ADC_Module</text>
<text x="325.4" y="166.7">GND</text>
<text x="114.9" y="172.4" transform="rotate(-90 114.9 172.4)">VCC</text>
<text x="155.8" y="171.9" transform="rotate(-90 155.8 171.9)">VCC</text>
<text x="199.6" y="170">IN+</text>
<text x="199.8" y="173.5">MP1584EN</text>
<text x="204.7" y="170.8">U4</text>
<text x="208.5" y="170">OUT+</text>
<text x="210.9" y="173.5">5V</text>
<text x="108.7" y="174.8">SCL</text>
<text x="108.7" y="177.4">SDA</text>
<text x="108.7" y="179.9">XDA</text>
<text x="116.4" y="179.9">INT</text>
<text x="149.6" y="174.3">SCL</text>
<text x="149.6" y="176.8">SDA</text>
<text x="149.6" y="179.4">XDA</text>
<text x="157.2" y="179.4">INT</text>
<text x="181.9" y="178.1">V_In</text>
<text x="199.6" y="176.6">IN-</text>
<text x="208.5" y="176.6">OUT-</text>
<text x="108.7" y="182.4">XCL</text>
<text x="108.7" y="185">AD0</text>
<text x="149.6" y="181.9">XCL</text>
<text x="149.6" y="184.5">AD0</text>
<text x="182.7" y="180.7">J2</text>
<text x="197.6" y="183.2">10k</text>
<text x="198.1" y="180.7">R4</text>
<text x="207.5" y="183.2">20k</text>
<text x="208" y="180.7">R5</text>
<text x="114.9" y="189.5" transform="rotate(-90 114.9 189.5)">GND</text>
<text x="155.8" y="189" transform="rotate(-90 155.8 189)">GND</text>
<text x="94.8" y="196.4">A3</text>
<text x="135.7" y="195.9">A5</text>
<text x="215.4" y="196.2">GND</text>
<text x="94.6" y="198.7">MPU6050_Module</text>
<text x="112" y="200.7">GND</text>
<text x="135.4" y="198.2">MPU6050_Module</text>
<text x="152.9" y="200.2">GND</text>
</g>
<g font-size="1.8" fill="#a90000">
<text x="66" y="27.3" transform="rotate(-90 66 27.3)">1</text>
<text x="42.3" y="35.3">1</text>
<text x="61.8" y="32.8">3</text>
<text x="69.4" y="32.8">2</text>
<text x="42.3" y="37.8">2</text>
<text x="42.3" y="40.4">3</text>
<text x="42.3" y="42.9">4</text>
<text x="42.3" y="45.5">5</text>
<text x="330.2" y="46.2">2</text>
<text x="330.2" y="43.7">3</text>
<text x="42.3" y="48">6</text>
<text x="65.3" y="50.5" transform="rotate(-90 65.3 50.5)">1</text>
<text x="330.2" y="48.8">1</text>
<text x="61.1" y="55.9">3</text>
<text x="68.7" y="55.9">2</text>
<text x="83.6" y="59.2" transform="rotate(-90 83.6 59.2)">2</text>
<text x="86.1" y="59.2" transform="rotate(-90 86.1 59.2)">1</text>
<text x="277.2" y="54.9">1</text>
<text x="277.2" y="57.4">2</text>
<text x="277.2" y="59.9">3</text>
<text x="296.4" y="59.2">18</text>
<text x="296.4" y="56.6">19</text>
<text x="296.4" y="54.1">20</text>
<text x="330.4" y="59.2">2</text>
<text x="330.4" y="56.6">3</text>
<text x="277.2" y="62.5">4</text>
<text x="277.2" y="65">5</text>
<text x="296.4" y="64.3">16</text>
<text x="296.4" y="61.7">17</text>
<text x="330.4" y="61.7">1</text>
<text x="179.8" y="68.6">1</text>
<text x="179.8" y="71.1">2</text>
<text x="277.2" y="67.6">6</text>
<text x="277.2" y="70.1">7</text>
<text x="296.4" y="71.9">13</text>
<text x="296.4" y="69.3">14</text>
<text x="296.4" y="66.8">15</text>
<text x="330.4" y="70.4">3</text>
<text x="47.1" y="72.6">1</text>
<text x="47.1" y="75.2">2</text>
<text x="47.1" y="77.7">3</text>
<text x="179.8" y="73.7">3</text>
<text x="276.6" y="77.7">10</text>
<text x="277.2" y="72.6">8</text>
<text x="277.2" y="75.2">9</text>
<text x="296.4" y="77">11</text>
<text x="296.4" y="74.4">12</text>
<text x="330.4" y="75.4">1</text>
<text x="330.4" y="72.9">2</text>
<text x="47.1" y="80.3">4</text>
<text x="47.1" y="82.8">5</text>
<text x="179.8" y="81.5">1</text>
<text x="47.1" y="85.3">6</text>
<text x="47.1" y="87.9">7</text>
<text x="179.8" y="84.1">2</text>
<text x="179.8" y="86.6">3</text>
<text x="181.1" y="95.2">1</text>
<text x="181.1" y="97.8">2</text>
<text x="181.1" y="100.3">3</text>
<text x="318.4" y="107.2">2</text>
<text x="318.4" y="104.6">3</text>
<text x="318.4" y="102.1">4</text>
<text x="92.5" y="111.5" transform="rotate(-90 92.5 111.5)">4</text>
<text x="95" y="111.5" transform="rotate(-90 95 111.5)">3</text>
<text x="97.5" y="111.5" transform="rotate(-90 97.5 111.5)">2</text>
<text x="100.1" y="111.5" transform="rotate(-90 100.1 111.5)">1</text>
<text x="318.4" y="109.7">1</text>
<text x="133.6" y="114.3" transform="rotate(-90 133.6 114.3)">4</text>
<text x="136.1" y="114.3" transform="rotate(-90 136.1 114.3)">3</text>
<text x="138.7" y="114.3" transform="rotate(-90 138.7 114.3)">2</text>
<text x="141.2" y="114.3" transform="rotate(-90 141.2 114.3)">1</text>
<text x="113.8" y="122.3" transform="rotate(-90 113.8 122.3)">1</text>
<text x="154.7" y="121.8" transform="rotate(-90 154.7 121.8)">1</text>
<text x="246.1" y="124.7">6</text>
<text x="277.8" y="124">2</text>
<text x="277.8" y="121.4">3</text>
<text x="105.8" y="129">3</text>
<text x="105.8" y="131.6">4</text>
<text x="146.7" y="128.5">3</text>
<text x="146.7" y="131.1">4</text>
<text x="246.1" y="129.8">4</text>
<text x="246.1" y="127.3">5</text>
<text x="277.8" y="126.5">1</text>
<text x="105.8" y="134.1">5</text>
<text x="105.8" y="136.7">6</text>
<text x="121" y="134.1">8</text>
<text x="146.7" y="133.6">5</text>
<text x="146.7" y="136.1">6</text>
<text x="161.9" y="133.6">8</text>
<text x="246.1" y="137.4">1</text>
<text x="246.1" y="134.9">2</text>
<text x="246.1" y="132.3">3</text>
<text x="277.6" y="136.9">2</text>
<text x="277.6" y="134.4">3</text>
<text x="316.6" y="137.2">3</text>
<text x="327.2" y="134.3" transform="rotate(-90 327.2 134.3)">1</text>
<text x="105.8" y="139.2">7</text>
<text x="146.7" y="138.7">7</text>
<text x="246.1" y="142.5">6</text>
<text x="277.6" y="139.4">1</text>
<text x="316.6" y="139.7">4</text>
<text x="316.6" y="142.2">5</text>
<text x="113.8" y="147.7" transform="rotate(-90 113.8 147.7)">2</text>
<text x="154.7" y="147.2" transform="rotate(-90 154.7 147.2)">2</text>
<text x="246.1" y="147.6">4</text>
<text x="246.1" y="145">5</text>
<text x="277.6" y="148.1">3</text>
<text x="316.6" y="147.3">7</text>
<text x="316.6" y="149.9">8</text>
<text x="336.9" y="144.8">6</text>
<text x="196.9" y="154.4">1</text>
<text x="214.7" y="154.4">3</text>
<text x="246.1" y="155.2">1</text>
<text x="246.1" y="152.7">2</text>
<text x="246.1" y="150.1">3</text>
<text x="277.6" y="153.2">1</text>
<text x="277.6" y="150.6">2</text>
<text x="316" y="154.9">10</text>
<text x="316.6" y="152.4">9</text>
<text x="196.9" y="161">2</text>
<text x="214.7" y="161">4</text>
<text x="327.2" y="158.4" transform="rotate(-90 327.2 158.4)">2</text>
<text x="113.8" y="167" transform="rotate(-90 113.8 167)">1</text>
<text x="154.7" y="166.5" transform="rotate(-90 154.7 166.5)">1</text>
<text x="105.8" y="173.7">3</text>
<text x="146.7" y="173.2">3</text>
<text x="186.4" y="170.7">1</text>
<text x="186.4" y="173.2">2</text>
<text x="197.2" y="168.9">1</text>
<text x="215" y="168.9">3</text>
<text x="105.8" y="176.3">4</text>
<text x="105.8" y="178.8">5</text>
<text x="121" y="178.8">8</text>
<text x="146.7" y="175.8">4</text>
<text x="146.7" y="178.3">5</text>
<text x="161.9" y="178.3">8</text>
<text x="197.2" y="175.5">2</text>
<text x="215" y="175.5">4</text>
<text x="105.8" y="181.4">6</text>
<text x="105.8" y="183.9">7</text>
<text x="146.7" y="180.8">6</text>
<text x="146.7" y="183.4">7</text>
<text x="154.7" y="191.9" transform="rotate(-90 154.7 191.9)">2</text>
<text x="113.8" y="192.4" transform="rotate(-90 113.8 192.4)">2</text>
</g>
<g font-size="1.4" fill="#006464">
<text x="245.4" y="22.8">5V</text>
<text x="135.2" y="29.7">3V3</text>
<text x="136.2" y="27.1">5V</text>
<text x="244.4" y="25.3">3V3</text>
<text x="119.9" y="34.7">EN</text>
<text x="229.1" y="30.4">EN</text>
<text x="229.1" y="33">VP</text>
<text x="229.1" y="35.5">VN</text>
<text x="119.9" y="37.3">VP</text>
<text x="119.9" y="39.8">VN</text>
<text x="229.1" y="40.6">TX</text>
<text x="119.9" y="44.9">TX</text>
<text x="119.9" y="47.4">RX</text>
<text x="229.1" y="43.1">RX</text>
<text x="119.9" y="52.5">0</text>
<text x="136.1" y="52.5">19</text>
<text x="229.1" y="53.3">4</text>
<text x="229.1" y="48.2">0</text>
<text x="229.1" y="50.7">2</text>
<text x="245.3" y="53.3">22</text>
<text x="245.3" y="50.7">21</text>
<text x="245.3" y="48.2">19</text>
<text x="119.9" y="57.6">4</text>
<text x="119.9" y="55.1">2</text>
<text x="136.1" y="57.6">22</text>
<text x="136.1" y="55.1">21</text>
<text x="229.1" y="58.4">12</text>
<text x="229.1" y="55.8">5</text>
<text x="245.3" y="55.8">23</text>
<text x="245.3" y="58.4">25</text>
<text x="119.9" y="62.7">12</text>
<text x="119.9" y="65.2">13</text>
<text x="119.9" y="60.1">5</text>
<text x="136.1" y="65.2">26</text>
<text x="136.1" y="60.1">23</text>
<text x="136.1" y="62.7">25</text>
<text x="229.1" y="63.4">14</text>
<text x="229.1" y="60.9">13</text>
<text x="229.1" y="66">15</text>
<text x="245.3" y="60.9">26</text>
<text x="245.3" y="63.4">27</text>
<text x="245.3" y="66">32</text>
<text x="119.9" y="67.8">14</text>
<text x="119.9" y="70.3">15</text>
<text x="136.1" y="67.8">27</text>
<text x="136.1" y="70.3">32</text>
<text x="229.1" y="71.1">17</text>
<text x="229.1" y="68.5">16</text>
<text x="245.3" y="71.1">34</text>
<text x="245.3" y="68.5">33</text>
<text x="119.9" y="77.9">18</text>
<text x="119.9" y="75.4">17</text>
<text x="119.9" y="72.8">16</text>
<text x="136.1" y="75.4">34</text>
<text x="136.1" y="77.9">35</text>
<text x="136.1" y="72.8">33</text>
<text x="229.1" y="73.6">18</text>
<text x="245.3" y="73.6">35</text>
<text x="119.9" y="83">D0</text>
<text x="136" y="83">D2</text>
<text x="229.1" y="81.2">D1</text>
<text x="229.1" y="78.7">D0</text>
<text x="229.1" y="83.8">CLK</text>
<text x="244" y="83.8">CMD</text>
<text x="245.2" y="78.7">D2</text>
<text x="245.2" y="81.2">D3</text>
<text x="119.9" y="85.5">D1</text>
<text x="119.9" y="88.1">CLK</text>
<text x="134.8" y="88.1">CMD</text>
<text x="136" y="85.5">D3</text>
<text x="244.1" y="88.8">GND</text>
<text x="134.9" y="93.2">GND</text>
</g>
<g font-size="1.4" fill="#a90000">
<text x="249.9" y="21.8">19</text>
<text x="140.7" y="26.2">19</text>
<text x="141.2" y="28.7">1</text>
<text x="225" y="29.5">2</text>
<text x="250.4" y="24.4">1</text>
<text x="115.8" y="33.8">2</text>
<text x="225" y="32">3</text>
<text x="225" y="34.5">4</text>
<text x="115.8" y="36.3">3</text>
<text x="115.8" y="38.9">4</text>
<text x="224.5" y="39.6">23</text>
<text x="115.3" y="43.9">23</text>
<text x="115.3" y="46.5">24</text>
<text x="224.5" y="42.2">24</text>
<text x="224.5" y="47.2">33</text>
<text x="249.9" y="47.2">27</text>
<text x="115.3" y="51.6">33</text>
<text x="140.7" y="51.6">27</text>
<text x="224.5" y="52.3">32</text>
<text x="224.5" y="49.8">34</text>
<text x="249.9" y="52.3">22</text>
<text x="249.9" y="49.8">25</text>
<text x="115.3" y="59.2">29</text>
<text x="115.3" y="56.6">32</text>
<text x="115.3" y="54.1">34</text>
<text x="140.7" y="59.2">21</text>
<text x="140.7" y="56.6">22</text>
<text x="140.7" y="54.1">25</text>
<text x="224.5" y="57.4">13</text>
<text x="224.5" y="59.9">15</text>
<text x="224.5" y="54.9">29</text>
<text x="249.9" y="59.9">10</text>
<text x="249.9" y="54.9">21</text>
<text x="250.4" y="57.4">9</text>
<text x="115.3" y="61.7">13</text>
<text x="115.3" y="64.3">15</text>
<text x="140.7" y="64.3">10</text>
<text x="141.2" y="61.7">9</text>
<text x="224.5" y="62.5">12</text>
<text x="224.5" y="65">35</text>
<text x="249.9" y="62.5">11</text>
<text x="250.4" y="65">7</text>
<text x="115.3" y="66.8">12</text>
<text x="115.3" y="71.9">31</text>
<text x="115.3" y="69.3">35</text>
<text x="140.7" y="66.8">11</text>
<text x="141.2" y="69.3">7</text>
<text x="141.2" y="71.9">8</text>
<text x="224.5" y="70.1">30</text>
<text x="224.5" y="67.6">31</text>
<text x="250.4" y="70.1">5</text>
<text x="250.4" y="67.6">8</text>
<text x="115.3" y="77">28</text>
<text x="115.3" y="74.4">30</text>
<text x="141.2" y="74.4">5</text>
<text x="141.2" y="77">6</text>
<text x="224.5" y="72.6">28</text>
<text x="224.5" y="77.7">37</text>
<text x="249.9" y="77.7">16</text>
<text x="250.4" y="72.6">6</text>
<text x="115.3" y="82">37</text>
<text x="140.7" y="82">16</text>
<text x="224.5" y="80.3">36</text>
<text x="224.5" y="82.8">38</text>
<text x="249.9" y="80.3">17</text>
<text x="249.9" y="82.8">18</text>
<text x="115.3" y="84.6">36</text>
<text x="115.3" y="87.1">38</text>
<text x="140.7" y="84.6">17</text>
<text x="140.7" y="87.1">18</text>
<text x="249.9" y="87.9">14</text>
<text x="140.7" y="92.2">14</text>
</g>
</svg>
